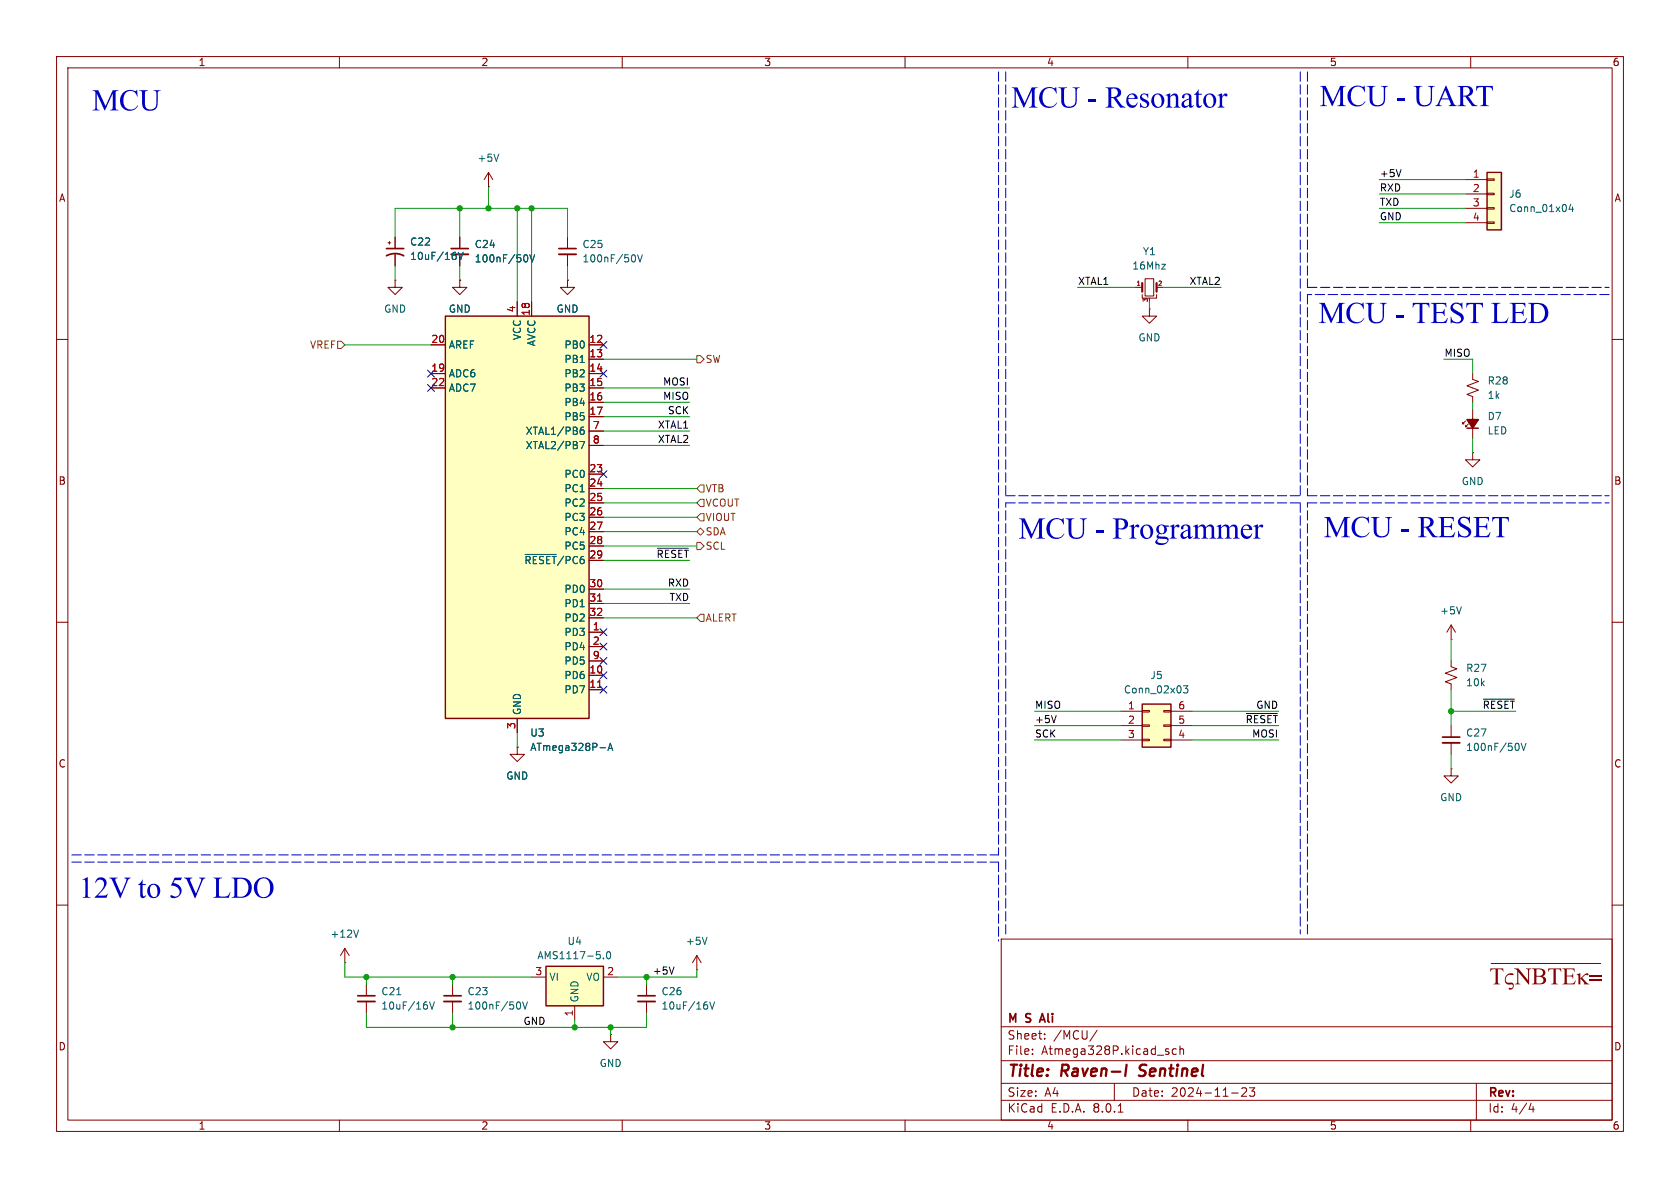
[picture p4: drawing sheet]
<svg xmlns="http://www.w3.org/2000/svg" width="297mm" height="210mm" viewBox="0 0 297 210" stroke-linecap="round" stroke-linejoin="round" font-family="sans-serif">
<g fill="none" stroke="#840000" stroke-width=".18">
<path d="M10 10h277v190h-277zM12 12h273v186h-273zM60 10v2M110 10v2M160 10v2M210 10v2M260 10v2M10 60h2M285 60h2M10 110h2M285 110h2M10 160h2"/>
<path d="M285 160h2M177 166h108v32h-108zM60 198v2M110 198v2M160 198v2M177 194.5h108M177 191.5h108M177 187.5h108M177 181.5h108M182.5 186.3v.1M182.5 185.5v.1M184.7 183.6v.1"/>
<path d="M184.7 182.8v.1M194 182.1l-1.3 2M197 191.5v3M197.7 196.6h.8M206.6 186v.3M208 185.5l-.5-.1-.3 .3v.4l.2 .2h.6M208.6 185.5l.2-.1 .4 .1v.9M208.6 184.9v1.5M210 198v2M217.7 193.2h1.2M219.5 192.4l.6-.1 .2 .1 .1 .3-.9 1.1h.9M220.9 192.3h.9l-.5 .6 .4 .1v.7l-.2 .1h-.4l-.2-.1"/>
<path d="M260 198v2M261 191.5v6.5M270.7 195l-.4 1.1h.9M271 195.6v1"/>
</g>
<path d="M199.2 188.2l-.3 2M201.3 190.1l.3 .1M201.6 188.4l-.1 .2 .1 .4" fill="none" stroke="#840000" stroke-width=".4"/>
<path d="M184.3 179.2l-.5 1.5M183.9 180.3h.7" fill="none" stroke="#840000" stroke-width=".3"/>
<path d="M96.5 170.8h10.2v7h-10.2z" fill="#ffffc2"/>
<path d="M259.3 75.7h2.1M96.5 170.8h10.2v7h-10.2z" fill="none" stroke="#840000" stroke-width=".25"/>
<g fill="none" stroke="#840000" stroke-width=".18">
<path d="M259.1 74.4l-.5 .5v-.2v.2h.2M259.6 74.9l-.5 .5v-.2v.2h.2M260.3 72.4v5.1M256.5 135.9v1.3h1.3l-1.3 1.2-1.2-1.2h1.2M256.5 135.9h.1M61 170.2h.1M61 167.6l-.8 1.3M61 167.6v2.6M61 167.6l.7 1.3M94 172.7h2.5M101.6 177.8v2.5M106.7 172.7h2.5"/>
<path d="M123.2 171.5h.1M123.2 168.9l-.8 1.3M123.2 168.9v2.6M123.2 168.9l.8 1.3"/>
</g>
<path d="M63.4 164.4l-.4 1.3M106.7 169.4v.1M107.3 168.3l.2-.1a.68 .68 0 0 1 .5 .7 .68 .68 0 0 1-.5 .6l-.2-.1-.1-.4zM125 165.7l-.4 1.2" fill="none" stroke="#006464" stroke-width=".18"/>
<path d="M259.3 74.2h2.1l-1.1 1.5z" fill="#840000" stroke="#840000" stroke-width=".25"/>
<path d="M78.7 55.9h25.4v71.1h-25.4z" fill="#ffffc2"/>
<path d="M78.7 55.9h25.4v71.1h-25.4z" fill="none" stroke="#840000" stroke-width=".25"/>
<g fill="none" stroke="#840000" stroke-width=".18">
<path d="M86.4 33h.1M86.4 30.5l-.8 1.3M86.4 30.5v2.5M86.4 30.5l.7 1.3M81.3 41.9v2M81.3 45v2M91.4 53.3v2.6M94 53.3v2.6M76.2 61h2.5M76.2 66h2.5M76.2 68.6h2.5M104.1 61h2.6"/>
<path d="M104.1 63.5h2.6M104.1 66h2.6M104.1 68.6h2.6M104.1 71.1h2.6M104.1 73.7h2.6M104.1 76.2h2.6M104.1 78.7h2.6M104.1 83.8h2.6M104.1 86.4h2.6M104.1 88.9h2.6M104.1 91.4h2.6M104.1 94h2.6"/>
<path d="M104.1 96.5h2.6M104.1 99.1h2.6M260.3 80v1.3h1.3l-1.3 1.3-1.2-1.3h1.2M260.3 80h.1M104.1 111.8h2.6M104.1 119.4h2.6M104.1 114.3h2.6M104.1 104.1h2.6M104.1 106.7h2.6M104.1 109.2h2.6M104.1 116.8h2.6M256.5 113h.1"/>
<path d="M256.5 110.5v2.5M256.5 110.5l-.7 1.3M256.5 110.5l.8 1.3M91.4 127v2.5M104.1 121.9h2.6M256.5 128.3v2M256.5 131.3v2.1"/>
</g>
<path d="M105.7 106.3h.7M105.7 121.5h.7" fill="none" stroke="#a90000" stroke-width=".18"/>
<g fill="none" stroke="#006464" stroke-width=".18">
<path d="M88.2 27.2l-.4 1.3M93 45a.79 .79 0 0 1 0 1.3M93.7 45l.4 1.3 .4-1.3M102.5 78h.9l-.6 1.3M102.6 76.1l.4-.1 .3 .2-.1 .5-.4 .1-.2-.1M103.2 75.5l-.4 .1-.2 .2M92.8 98h5.5M258.4 107.3l-.5 1.2M106.1 132.2h.9M107.5 132.7l.4-1.3 .4 1.3M107.6 132.3h.6M268.3 131.4a.79 .79 0 0 1 0 1.3"/>
<path d="M268.9 131.4l.5 1.3 .4-1.3"/>
</g>
<path d="M79.8 45h3M255 131.3h3.1" fill="none" stroke="#840000" stroke-width=".33"/>
<path d="M79.8 43.9h3M255 130.3h3.1" fill="none" stroke="#840000" stroke-width=".3"/>
<path d="M201.9 124.5h5.1v7.6h-5.1z" fill="#ffffc2"/>
<g fill="none" stroke="#840000" stroke-width=".18">
<path d="M68.6 42.9h.5M68.8 42.7v.5M69.8 49.5v1.3h1.3l-1.3 1.3-1.2-1.3h1.2M69.8 49.5h.1M69.8 41.9v2M69.8 45v2M81.3 49.5v1.3h1.2l-1.2 1.3-1.3-1.3h1.3M81.3 49.5h.1M100.3 49.5v1.3h1.3l-1.3 1.3-1.2-1.3h1.2M100.3 49.5h.1M100.3 41.9v2M100.3 45v2"/>
<path d="M203.2 54.6v1.3h1.3l-1.3 1.3-1.3-1.3h1.3M203.2 54.6h.1M260.3 66v1.1l1.1 .3-2.1 .8 2.1 .8-2.1 .7 1 .4v1M256.5 116.8v1.1l1.1 .3-2.1 .8 2.1 .8-2.1 .7 1 .4v1M91.4 132.1v1.3h1.3l-1.3 1.2-1.2-1.2h1.2M91.4 132.1h.1M198.1 125.7h3.8M198.1 128.3h3.8M198.1 130.8h3.8M201.9 130.7h1.3v.2h-1.3zM201.9 128.1h1.3v.3h-1.3zM201.9 125.6h1.3v.3h-1.3z"/>
<path d="M205.7 130.7h1.3v.2h-1.3zM205.7 128.1h1.3v.3h-1.3zM205.7 125.6h1.3v.3h-1.3zM207 125.7h3.8M207 128.3h3.8M207 130.8h3.8M64.8 174v2M64.8 177v2.1M80 174v2M80 177v2.1M114.3 174v2M114.3 177v2.1"/>
<path d="M107.9 182.9v1.3h1.3l-1.3 1.2-1.2-1.2h1.2M107.9 182.9h.1"/>
</g>
<path d="M201.9 124.5h5.1v7.6h-5.1z" fill="none" stroke="#840000" stroke-width=".25"/>
<path d="M80.6 45.2v.5M81 44.6l.5 1.3 .4-1.3M112.1 45a.79 .79 0 0 1 0 1.3M112.7 45l.4 1.3 .5-1.3M209.2 121.2h.8l-.4 .5 .3 .1v.6l-.1 .1-.6-.1M70.1 175.8h.8M75.5 177.7v.6M75.9 177.1l.5 1.3 .4-1.3M91.7 177.1a.79 .79 0 0 1 0 1.3M92.4 177.1l.4 1.3 .4-1.3M125.1 177.7v.6M125.5 177.1l.4 1.3 .4-1.3" fill="none" stroke="#006464" stroke-width=".18"/>
<path d="M98.8 45h3.1M63.2 177h3.1M78.5 177h3M112.8 177h3" fill="none" stroke="#840000" stroke-width=".33"/>
<path d="M68.3 45.2a3.2 3.2 0 0 1 3.1 0M68.3 43.9h3.1M98.8 43.9h3.1M63.2 176h3.1M78.5 176h3M112.8 176h3" fill="none" stroke="#840000" stroke-width=".3"/>
<path d="M262.9 30.5h2.5v10.1h-2.5z" fill="#ffffc2"/>
<g fill="none" stroke="#840000" stroke-width=".18">
<path d="M259.1 31.8h3.8M259.1 34.3h3.8M259.1 36.8h3.8M259.1 39.4h3.8M262.9 39.2h1.3v.3h-1.3zM262.9 36.7h1.3v.3h-1.3zM262.9 34.2h1.3v.2h-1.3zM262.9 31.6h1.3v.3h-1.3zM69.8 41.9v2M69.8 45v2M81.3 49.5h.1M81.3 41.9v2"/>
<path d="M81.3 45v2M91.4 53.3v2.6M94 53.3v2.6M100.3 49.5h.1M200.7 50.8h1.2M201.9 52.1v.6h2.6v-.6M202.4 49.3h1.6v3h-1.6zM204.5 50.8h1.2M76.2 61h2.5M76.2 66h2.5M76.2 68.6h2.5M104.1 61h2.6"/>
<path d="M104.1 63.5h2.6M104.1 66h2.6M104.1 68.6h2.6M104.1 71.1h2.6M104.1 73.7h2.6M104.1 76.2h2.6M104.1 78.7h2.6M104.1 83.8h2.6M104.1 86.4h2.6M104.1 88.9h2.6M104.1 91.4h2.6M104.1 94h2.6"/>
<path d="M104.1 96.5h2.6M104.1 99.1h2.6M104.1 111.8h2.6M104.1 119.4h2.6M104.1 114.3h2.6M104.1 104.1h2.6M104.1 106.7h2.6M104.1 109.2h2.6M104.1 116.8h2.6M91.4 132.1h.1M91.4 127v2.5M104.1 121.9h2.6"/>
<path d="M263.6 170.3h19.4"/>
</g>
<path d="M262.9 30.5h2.5v10.1h-2.5z" fill="none" stroke="#840000" stroke-width=".25"/>
<g fill="none" stroke="#006464" stroke-width=".18">
<path d="M277.7 36.1l-.3 .9h.8M278 36.6v.8M80.6 45.2v.5M81 44.6l.5 1.3 .4-1.3M93 45a.79 .79 0 0 1 0 1.3M93.7 45l.4 1.3 .4-1.3M205.4 46.7h.6l-.6 .9h.6M102.5 78h.9l-.6 1.3M102.6 76.1l.4-.1 .3 .2-.1 .5-.4 .1-.2-.1M103.2 75.5l-.4 .1-.2 .2M92.8 98h5.5M106.1 132.2h.9"/>
<path d="M107.5 132.7l.4-1.3 .4 1.3M107.6 132.3h.6"/>
</g>
<path d="M201.9 50v1.6M204.5 50v1.6" fill="none" stroke="#840000" stroke-width=".38"/>
<path d="M59.7 60.3h.6l.7 .7-.7 .6h-.6zM123.2 62.9h.6l.7 .6-.7 .6h-.6zM123.2 95.9h.6l.7 .6-.7 .7h-.6zM123.2 94l.6-.7 .7 .7-.7 .6zM123.8 90.8h.7v1.3h-.7l-.6-.7zM123.8 88.3h.7v1.2h-.7l-.6-.6zM123.8 85.7h.7v1.3h-.7l-.6-.6zM123.8 108.6h.7v1.3h-.7l-.6-.7z" fill="none" stroke="#725600" stroke-width=".18"/>
<path d="M247.7 30l-.4 1.2M116.2 96.9h5.5M186.7 126.5l-.4 1.3M220.3 126.1h5.5M262.3 123.6h5.4M119.2 170.9l-.5 1.3" fill="none" stroke="#0f0f0f" stroke-width=".18"/>
<g fill="none" stroke="#0000c2" stroke-width=".18" stroke-dasharray="1.7 .6">
<path d="M176.5 12.7v138.4M177.8 12.7v74.9M229.9 12.7v74.9M231.1 12.7v38.1M231.1 50.8h53.4M231.1 52.1v35.5M284.5 52.1h-53.4M177.8 88.9h52.1M177.8 87.6h52.1M229.9 88.9v76.2M231.1 87.6h53.4M231.1 88.9h53.4"/>
<path d="M12.7 152.4h163.8M12.7 151.1h163.8M176.5 152.4v14M177.8 165.1v-76.2M231.1 165.1v-76.2"/>
</g>
<g fill="none" stroke="#009600" stroke-width=".18">
<path d="M81.3 36.8v5.1M86.4 33v3.8M91.4 36.8v16.5M94 36.8v16.5M243.8 39.4h15.3M243.8 34.3h15.3M243.8 31.8h15.3M243.8 36.8h15.3M69.8 41.9v-5.1h30.5v5.1M69.8 47v2.5M81.3 47v2.5M100.3 47v2.5"/>
<path d="M190.5 50.8h10.2M203.2 53.3v1.3M205.7 50.8h10.2M61 61h15.2M106.7 63.5h16.5M106.7 73.7h15.2M106.7 68.6h15.2M106.7 71.1h15.2M106.7 78.7h15.2M106.7 76.2h15.2M255.3 63.5h5v2.5M260.3 71.1v1.3"/>
<path d="M260.3 77.5v2.5M106.7 99.1h15.2M106.7 91.4h16.5M106.7 86.4h16.5M106.7 94h16.5M106.7 88.9h16.5M106.7 96.5h16.5M106.7 104.1h15.2M106.7 109.2h16.5M106.7 106.7h15.2M256.5 113v3.8M91.4 129.5v2.6"/>
<path d="M182.9 130.8h15.2M182.9 125.7h15.2M182.9 128.3h15.2M210.8 130.8h15.3M210.8 125.7h15.3M210.8 128.3h15.3M256.5 125.7h11.5M256.5 121.9v6.4M256.5 133.4v2.5M61 170.2v2.5h33M64.8 179.1v2.5h49.5v-2.5M64.8 172.7v1.3"/>
<path d="M80 172.7v1.3M80 179.1v2.5M114.3 172.7v1.3M123.2 171.5v1.2h-14M101.6 180.3v1.3M107.9 181.6v1.3"/>
</g>
<g fill="none" stroke="#000084" stroke-width=".18">
<path d="M75.6 68l1.2 1.2M75.6 65.4l1.2 1.2M76.8 68l-1.2 1.2M76.8 65.4l-1.2 1.2M106.1 65.4l1.2 1.2M106.1 60.4l1.2 1.2M107.3 65.4l-1.2 1.2M107.3 60.4l-1.2 1.2M106.1 83.2l1.2 1.2M107.3 83.2l-1.2 1.2M106.1 113.7l1.2 1.2M106.1 111.2l1.2 1.2"/>
<path d="M106.1 118.8l1.2 1.2M106.1 116.2l1.2 1.2M107.3 113.7l-1.2 1.2M107.3 111.2l-1.2 1.2M107.3 118.8l-1.2 1.2M107.3 116.2l-1.2 1.2M106.1 121.3l1.2 1.2M107.3 121.3l-1.2 1.2"/>
</g>
<path d="M105.7 106.3h.7M105.7 121.5h.7" fill="none" stroke="#a90000" stroke-width=".18"/>
<g fill="#009600" stroke="#009600" stroke-width=".18">
<circle cx="64.8" cy="172.7" r=".46"/>
<circle cx="101.6" cy="181.6" r=".46"/>
<circle cx="107.9" cy="181.6" r=".46"/>
<circle cx="80" cy="181.6" r=".46"/>
<circle cx="114.3" cy="172.7" r=".46"/>
<circle cx="80" cy="172.7" r=".46"/>
<circle cx="256.5" cy="125.7" r=".46"/>
<circle cx="86.4" cy="36.8" r=".46"/>
<circle cx="91.4" cy="36.8" r=".46"/>
<circle cx="94" cy="36.8" r=".46"/>
<circle cx="81.3" cy="36.8" r=".46"/>
</g>
<g font-size="5.3" fill="#0000c2">
<text x="16.3" y="20.9">MCU</text>
<text x="178.8" y="20.4">MCU - Resonator</text>
<text x="233.3" y="20.2">MCU - UART</text>
<text x="233.1" y="58.5">MCU - TESTLED</text>
<text x="180.1" y="96.6">MCU - Programmer</text>
<text x="234" y="96.4">MCU - RESET</text>
<text x="13.9" y="160.1">12V to 5V LDO</text>
</g>
<text font-size="4.2" fill="#840000" x="263.3" y="175.4">~{TVNBTEk=}</text>
<g font-size="2.8" fill="#840000">
<text x="178" y="190.9">Title:</text>
<text x="187.7" y="190.9">Raven-I</text>
<text x="202.3" y="190.9">Sentinel</text>
</g>
<g font-size="2.1" fill="#840000">
<text x="178" y="184">Sheet:</text>
<text x="178" y="181.2">M</text>
<text x="181.5" y="181.2">S</text>
<text x="184.6" y="181.2">Ali</text>
<text x="186.2" y="184">/MCU/</text>
<text x="178" y="186.7">File:</text>
<text x="184.1" y="186.7">Atmega328P.kicad_sch</text>
<text x="178" y="196.9">KiCad</text>
<text x="178" y="194.1">Size:</text>
<text x="184.7" y="194.1">A4</text>
<text x="185.7" y="196.9">E.D.A.</text>
<text x="193.3" y="196.9">8.0.1</text>
<text x="200" y="194.1">Date:</text>
<text x="207" y="194.1">2024-11-23</text>
<text x="263" y="194.3">Rev:</text>
<text x="263" y="196.9">Id:</text>
<text x="267.1" y="196.9">4/4</text>
</g>
<g font-size="1.8" fill="#840000">
<text x="35" y="11.9">1</text>
<text x="85" y="11.9">2</text>
<text x="135" y="11.9">3</text>
<text x="185" y="11.9">4</text>
<text x="235" y="11.9">5</text>
<text x="285" y="11.9">6</text>
<text x="10.3" y="35.9">A</text>
<text x="285.3" y="35.9">A</text>
<text x="10.3" y="85.9">B</text>
<text x="285.3" y="85.9">B</text>
<text x="10.3" y="135.9">C</text>
<text x="285.3" y="135.9">C</text>
<text x="10.3" y="185.9">D</text>
<text x="285.3" y="185.9">D</text>
<text x="35" y="199.9">1</text>
<text x="85" y="199.9">2</text>
<text x="135" y="199.9">3</text>
<text x="185" y="199.9">4</text>
<text x="235" y="199.9">5</text>
<text x="285" y="199.9">6</text>
</g>
<g font-size="1.8" fill="#006464">
<text x="84.3" y="28.8">+5V</text>
<text x="266.7" y="35.2">J6</text>
<text x="266.7" y="37.7">Conn_01x04</text>
<text x="72.4" y="46.2">10uF/16V</text>
<text x="72.4" y="43.6">C22</text>
<text x="83.8" y="44">C24</text>
<text x="83.8" y="46.6">100nF/50V</text>
<text x="102.9" y="44">C25</text>
<text x="102.9" y="46.6">100nF/50V</text>
<text x="200.1" y="47.9">16Mhz</text>
<text x="201.9" y="45.3">Y1</text>
<text x="67.8" y="55.5">GND</text>
<text x="79.2" y="55.5">GND</text>
<text x="98.3" y="55.5">GND</text>
<text x="79.2" y="61.8">AREF</text>
<text x="92.3" y="60.2" transform="rotate(-90 92.3 60.2)">VCC</text>
<text x="94.8" y="61.3" transform="rotate(-90 94.8 61.3)">AVCC</text>
<text x="99.7" y="61.8">PB0</text>
<text x="99.7" y="64.4">PB1</text>
<text x="201.2" y="60.6">GND</text>
<text x="79.2" y="66.9">ADC6</text>
<text x="79.2" y="69.4">ADC7</text>
<text x="99.7" y="66.9">PB2</text>
<text x="99.7" y="69.4">PB3</text>
<text x="99.7" y="72">PB4</text>
<text x="262.9" y="68.2">R28</text>
<text x="262.9" y="70.7">1k</text>
<text x="92.8" y="77.1">XTAL1/PB6</text>
<text x="99.7" y="74.5">PB5</text>
<text x="262.9" y="74.5">D7</text>
<text x="262.9" y="77">LED</text>
<text x="92.8" y="79.6">XTAL2/PB7</text>
<text x="99.7" y="84.7">PC0</text>
<text x="99.7" y="87.2">PC1</text>
<text x="99.7" y="89.8">PC2</text>
<text x="258.3" y="86">GND</text>
<text x="99.7" y="92.3">PC3</text>
<text x="99.7" y="94.8">PC4</text>
<text x="92.6" y="99.9">~{RESET}/PC6</text>
<text x="99.7" y="97.4">PC5</text>
<text x="99.7" y="105">PD0</text>
<text x="99.7" y="107.5">PD1</text>
<text x="99.7" y="112.6">PD3</text>
<text x="99.7" y="110.1">PD2</text>
<text x="254.5" y="108.8">+5V</text>
<text x="99.7" y="115.2">PD4</text>
<text x="99.7" y="117.7">PD5</text>
<text x="259.1" y="119">R27</text>
<text x="99.7" y="120.2">PD6</text>
<text x="99.7" y="122.8">PD7</text>
<text x="198.6" y="122.8">Conn_02x03</text>
<text x="203.3" y="120.2">J5</text>
<text x="259.1" y="121.5">10k</text>
<text x="92.3" y="126.5" transform="rotate(-90 92.3 126.5)">GND</text>
<text x="93.6" y="130.4">U3</text>
<text x="259.1" y="130.4">C27</text>
<text x="93.6" y="132.9">ATmega328P-A</text>
<text x="259.1" y="132.9">100nF/50V</text>
<text x="89.4" y="138">GND</text>
<text x="254.5" y="141.8">GND</text>
<text x="58.3" y="166">+12V</text>
<text x="100.2" y="167.2">U4</text>
<text x="121.2" y="167.2">+5V</text>
<text x="94.9" y="169.8">AMS1117-5.0</text>
<text x="97" y="173.6">VI</text>
<text x="103.5" y="173.6">VO</text>
<text x="67.3" y="178.7">10uF/16V</text>
<text x="67.3" y="176.1">C21</text>
<text x="82.6" y="176.1">C23</text>
<text x="82.6" y="178.7">100nF/50V</text>
<text x="102.5" y="177.3" transform="rotate(-90 102.5 177.3)">GND</text>
<text x="116.8" y="178.7">10uF/16V</text>
<text x="116.8" y="176.1">C26</text>
<text x="105.9" y="188.8">GND</text>
</g>
<g font-size="1.8" fill="#0f0f0f">
<text x="243.8" y="33.9">RXD</text>
<text x="243.8" y="31.4">+5V</text>
<text x="243.8" y="36.5">TXD</text>
<text x="243.8" y="39">GND</text>
<text x="190.5" y="50.5">XTAL1</text>
<text x="210.2" y="50.5">XTAL2</text>
<text x="255.3" y="63.2">MISO</text>
<text x="117.1" y="68.2">MOSI</text>
<text x="117.1" y="70.8">MISO</text>
<text x="116.2" y="75.9">XTAL1</text>
<text x="118" y="73.3">SCK</text>
<text x="116.2" y="78.4">XTAL2</text>
<text x="116" y="98.7">~{RESET}</text>
<text x="118" y="103.8">RXD</text>
<text x="118.3" y="106.3">TXD</text>
<text x="182.9" y="125.4">MISO</text>
<text x="222" y="125.4">GND</text>
<text x="262" y="125.4">~{RESET}</text>
<text x="182.9" y="130.5">SCK</text>
<text x="182.9" y="127.9">+5V</text>
<text x="220.1" y="127.9">~{RESET}</text>
<text x="221.3" y="130.5">MOSI</text>
<text x="115.3" y="172.4">+5V</text>
<text x="92.4" y="181.3">GND</text>
</g>
<g font-size="1.8" fill="#a90000">
<text x="260.3" y="31.5">1</text>
<text x="260.3" y="34">2</text>
<text x="260.3" y="36.6">3</text>
<text x="260.3" y="39.1">4</text>
<text x="91.2" y="55.3" transform="rotate(-90 91.2 55.3)">4</text>
<text x="93.7" y="55.9" transform="rotate(-90 93.7 55.9)">18</text>
<text x="76.2" y="65.8">19</text>
<text x="76.2" y="60.7">20</text>
<text x="104.1" y="60.7">12</text>
<text x="104.1" y="63.2">13</text>
<text x="104.1" y="65.8">14</text>
<text x="76.2" y="68.3">22</text>
<text x="104.1" y="68.3">15</text>
<text x="104.1" y="70.9">16</text>
<text x="104.1" y="73.4">17</text>
<text x="104.7" y="75.9">7</text>
<text x="104.1" y="83.6">23</text>
<text x="104.7" y="78.5">8</text>
<text x="104.1" y="86.1">24</text>
<text x="104.1" y="88.6">25</text>
<text x="104.1" y="91.2">26</text>
<text x="104.1" y="93.7">27</text>
<text x="104.1" y="96.3">28</text>
<text x="104.1" y="98.8">29</text>
<text x="104.1" y="103.9">30</text>
<text x="104.1" y="106.4">31</text>
<text x="104.1" y="109">32</text>
<text x="104.7" y="111.5">1</text>
<text x="104.1" y="119.1">10</text>
<text x="104.7" y="114">2</text>
<text x="104.7" y="116.6">9</text>
<text x="104.1" y="121.7">11</text>
<text x="199.3" y="125.5">1</text>
<text x="208.2" y="125.5">6</text>
<text x="91.2" y="129" transform="rotate(-90 91.2 129)">3</text>
<text x="199.3" y="128">2</text>
<text x="199.3" y="130.6">3</text>
<text x="208.2" y="130.6">4</text>
<text x="208.2" y="128">5</text>
<text x="94.5" y="172.5">3</text>
<text x="107.2" y="172.5">2</text>
<text x="101.3" y="179.8" transform="rotate(-90 101.3 179.8)">1</text>
</g>
<g font-size="1.8" fill="#725600">
<text x="54.7" y="61.8">VREF</text>
<text x="124.7" y="64.4">SW</text>
<text x="124.7" y="89.8">VCOUT</text>
<text x="124.7" y="87.2">VTB</text>
<text x="124.7" y="92.3">VIOUT</text>
<text x="124.7" y="94.8">SDA</text>
<text x="124.7" y="97.4">SCL</text>
<text x="124.7" y="110.1">ALERT</text>
</g>
<g font-size="1.1" fill="#a90000">
<text x="200.8" y="50.5">1</text>
<text x="202.9" y="53.5" transform="rotate(-90 202.9 53.5)">3</text>
<text x="204.6" y="50.5">2</text>
</g>
</svg>
